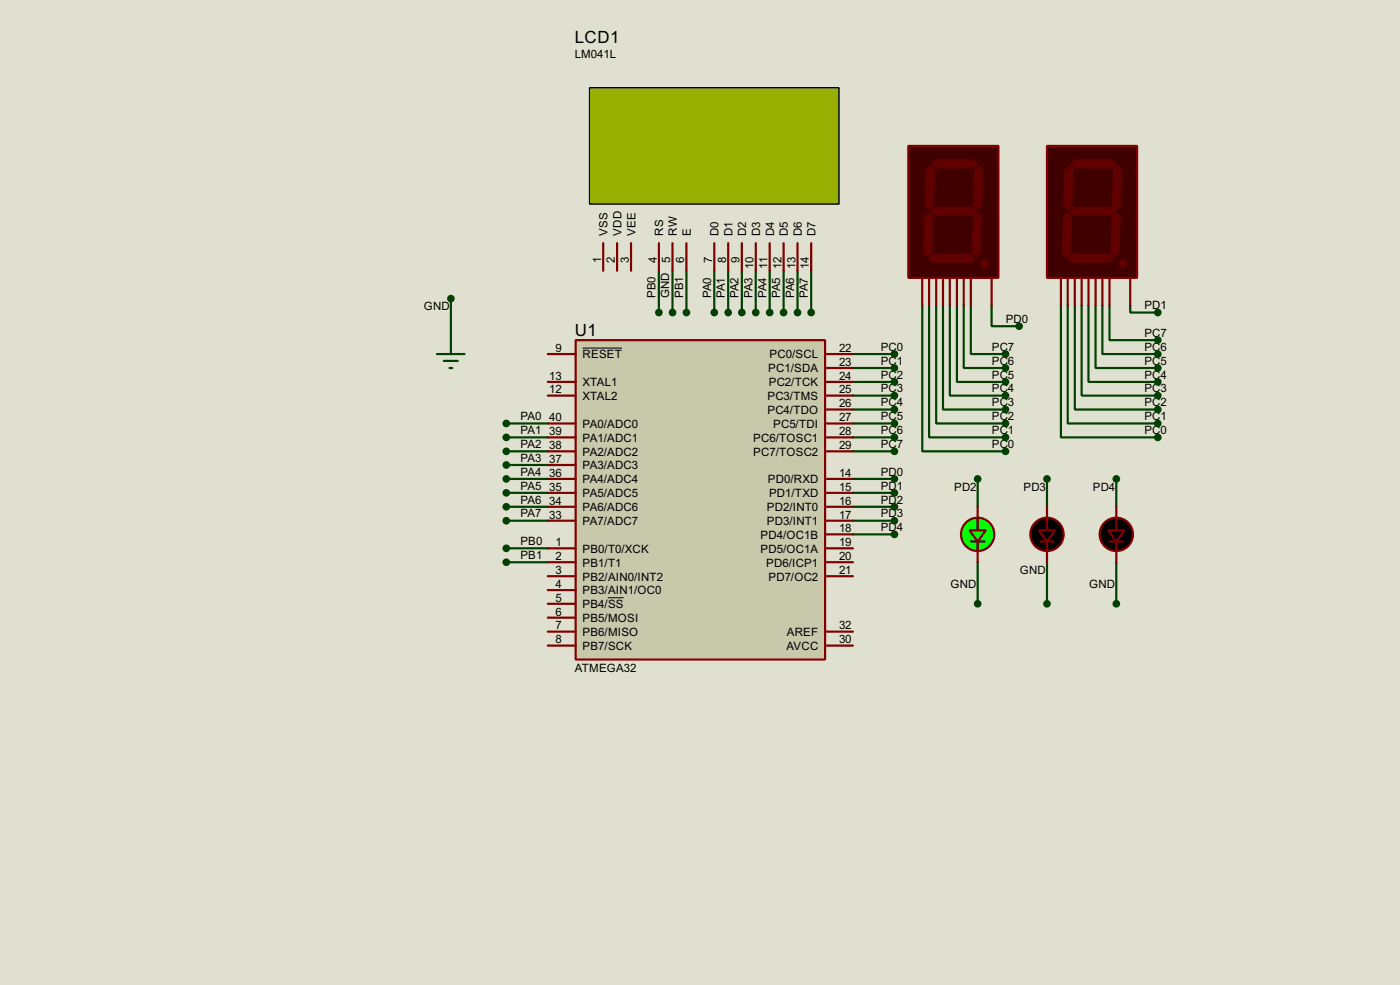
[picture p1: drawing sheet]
<svg xmlns="http://www.w3.org/2000/svg" width="256mm" height="180mm" viewBox="0 0 256 180" stroke-linecap="round" stroke-linejoin="round" font-family="sans-serif">
<path d="M0 0h256.5v180.3h-256.5z" fill="#e0e0d0"/>
<g fill="none" stroke="#004000" stroke-width=".4">
<path d="M82.6 54.7v7.6M120.7 49.6v7.6M123.2 49.6v7.6M125.8 49.6v7.6M130.9 49.6v7.6M133.4 49.6v7.6M135.9 49.6v7.6M138.5 49.6v7.6M141 49.6v7.6M143.6 49.6v7.6M146.1 49.6v7.6M148.6 49.6v7.6"/>
<path d="M169 55.9v26.7h15.2M170.2 55.9v24.2h14M171.5 55.9v21.6h12.7M172.8 55.9v19.1h11.4M174 55.9v16.5h10.2M175.3 55.9v14h8.9M176.6 55.9v11.5h7.6M177.9 55.9v8.9h6.3M181.7 55.9v3.8h5M194.4 55.9v24.2h17.7M195.6 55.9v21.6h16.5M196.9 55.9v19.1h15.2"/>
<path d="M198.2 55.9v16.5h13.9M199.4 55.9v14h12.7M200.7 55.9v11.5h11.4M202 55.9v8.9h10.1M203.3 55.9v6.4h8.8M207.1 55.9v1.3h5M92.8 77.5h7.6M156.3 64.8h7.6M156.3 67.4h7.6M156.3 69.9h7.6M156.3 72.4h7.6M156.3 75h7.6"/>
<path d="M156.3 77.5h7.6M92.8 80.1h7.6M92.8 82.6h7.6M92.8 87.7h7.6M92.8 90.2h7.6M92.8 85.1h7.6M92.8 92.8h7.6M92.8 95.3h7.6M156.3 80.1h7.6M156.3 82.6h7.6M156.3 87.7h7.6M156.3 90.2h7.6"/>
<path d="M156.3 92.8h7.6M156.3 95.3h7.6M156.3 97.8h7.6M179.1 87.7v5.1M191.8 87.7v5.1M204.5 87.7v5.1M92.8 100.4h7.6M92.8 102.9h7.6M179.1 102.9v7.6M191.8 102.9v7.6M204.5 102.9v7.6"/>
</g>
<path d="M105.5 62.3h45.7v58.4h-45.7z" fill="#c8c8aa" stroke="#800000" stroke-width=".4"/>
<g fill="none" stroke="#800000" stroke-width=".4">
<path d="M100.4 64.8h5.1M100.4 72.4h5.1M100.4 69.9h5.1M100.4 77.5h5.1M151.2 64.8h5.1M151.2 72.4h5.1M151.2 69.9h5.1M151.2 67.4h5.1M151.2 75h5.1M151.2 77.5h5.1M100.4 87.7h5.1M100.4 90.2h5.1"/>
<path d="M100.4 92.8h5.1M100.4 95.3h5.1M100.4 80.1h5.1M100.4 82.6h5.1M100.4 85.1h5.1M151.2 87.7h5.1M151.2 90.2h5.1M151.2 92.8h5.1M151.2 95.3h5.1M151.2 97.8h5.1M151.2 80.1h5.1M151.2 82.6h5.1"/>
<path d="M100.4 100.4h5.1M100.4 102.9h5.1M100.4 105.5h5.1M100.4 108h5.1M100.4 110.5h5.1M100.4 113.1h5.1M100.4 115.6h5.1M100.4 118.2h5.1M151.2 100.4h5.1M151.2 102.9h5.1M151.2 105.5h5.1M151.2 115.6h5.1"/>
<path d="M151.2 118.2h5.1"/>
</g>
<path d="M106.7 63.7h7.3M111.4 109.4h2.9" fill="none" stroke="#000" stroke-width=".18"/>
<path d="M191.8 26.7h16.5v24.2h-16.5z" fill="#400000" stroke="#800000" stroke-width=".4"/>
<g fill="#600000" stroke="#600000" stroke-width=".18">
<path d="M196.1 30l.8-.7h6.9l.7 .7-.7 .8h-6.9z" fill-rule="evenodd"/>
<path d="M204.8 30.3l.7 .7-.2 6.6-.8 .8-.7-.8 .2-6.6z" fill-rule="evenodd"/>
<path d="M195.9 38.7l.8-.8h6.8l.8 .8-.8 .7h-6.8z" fill-rule="evenodd"/>
<path d="M195.1 31l.8-.7 .8 .7-.3 6.6-.8 .8-.7-.8z" fill-rule="evenodd"/>
<path d="M203.8 39.7l.7-.8 .8 .8-.3 6.6-.7 .7-.8-.7z" fill-rule="evenodd"/>
<path d="M196.4 46.5h6.9l.7 .8-.7 .8h-6.9l-.8-.8z" fill-rule="evenodd"/>
<path d="M194.9 39.7l.7-.8 .8 .8-.3 6.6-.7 .7-.8-.7z" fill-rule="evenodd"/>
<circle cx="205.7" cy="48.3" r=".75"/>
</g>
<path d="M194.4 50.9v5M195.6 50.9v5M196.9 50.9v5M198.2 50.9v5M199.4 50.9v5M200.7 50.9v5M202 50.9v5M203.3 50.9v5M207.1 50.9v5" fill="none" stroke="#800000" stroke-width=".4"/>
<path d="M166.4 26.7h16.5v24.2h-16.5z" fill="#400000" stroke="#800000" stroke-width=".4"/>
<g fill="#600000" stroke="#600000" stroke-width=".18">
<path d="M170.7 30l.8-.7h6.9l.7 .7-.7 .8h-6.9z" fill-rule="evenodd"/>
<path d="M178.6 31l.8-.7 .7 .7-.2 6.6-.8 .8-.7-.8z" fill-rule="evenodd"/>
<path d="M170.5 38.7l.8-.8h6.8l.8 .8-.8 .7h-6.8z" fill-rule="evenodd"/>
<path d="M169.7 31l.8-.7 .8 .7-.3 6.6-.8 .8-.7-.8z" fill-rule="evenodd"/>
<path d="M178.4 39.7l.7-.8 .8 .8-.3 6.6-.7 .7-.8-.7z" fill-rule="evenodd"/>
<path d="M170.2 47.3l.8-.8h6.9l.7 .8-.7 .8h-6.9z" fill-rule="evenodd"/>
<path d="M169.5 39.7l.7-.8 .8 .8-.3 6.6-.7 .7-.8-.7z" fill-rule="evenodd"/>
<circle cx="180.3" cy="48.3" r=".75"/>
</g>
<path d="M169 50.9v5M170.2 50.9v5M171.5 50.9v5M172.8 50.9v5M174 50.9v5M175.3 50.9v5M176.6 50.9v5M177.9 50.9v5M181.7 50.9v5" fill="none" stroke="#800000" stroke-width=".4"/>
<g fill="#004000" stroke="#004000" stroke-width=".4">
<circle cx="163.8" cy="64.8" r=".5"/>
<circle cx="163.8" cy="67.4" r=".5"/>
<circle cx="163.8" cy="69.9" r=".5"/>
<circle cx="163.8" cy="72.4" r=".5"/>
<circle cx="163.8" cy="75" r=".5"/>
<circle cx="163.8" cy="77.5" r=".5"/>
<circle cx="163.8" cy="80.1" r=".5"/>
<circle cx="163.8" cy="82.6" r=".5"/>
<circle cx="163.8" cy="87.7" r=".5"/>
<circle cx="163.8" cy="90.2" r=".5"/>
<circle cx="184.2" cy="67.4" r=".5"/>
<circle cx="184.2" cy="64.8" r=".5"/>
<circle cx="184.2" cy="69.9" r=".5"/>
<circle cx="184.2" cy="72.4" r=".5"/>
<circle cx="184.2" cy="75" r=".5"/>
<circle cx="184.2" cy="77.5" r=".5"/>
<circle cx="184.2" cy="80.1" r=".5"/>
<circle cx="184.2" cy="82.6" r=".5"/>
<circle cx="212.1" cy="64.8" r=".5"/>
<circle cx="212.1" cy="62.3" r=".5"/>
<circle cx="212.1" cy="67.4" r=".5"/>
<circle cx="212.1" cy="69.9" r=".5"/>
<circle cx="212.1" cy="72.4" r=".5"/>
<circle cx="212.1" cy="75" r=".5"/>
<circle cx="212.1" cy="77.5" r=".5"/>
<circle cx="212.1" cy="80.1" r=".5"/>
<circle cx="92.7" cy="77.5" r=".5"/>
<circle cx="92.7" cy="80.1" r=".5"/>
<circle cx="92.7" cy="82.6" r=".5"/>
<circle cx="92.7" cy="85.1" r=".5"/>
<circle cx="92.7" cy="87.7" r=".5"/>
<circle cx="92.7" cy="90.2" r=".5"/>
<circle cx="92.7" cy="92.8" r=".5"/>
<circle cx="92.7" cy="95.3" r=".5"/>
<circle cx="92.7" cy="100.4" r=".5"/>
<circle cx="92.7" cy="102.9" r=".5"/>
</g>
<path d="M108 16.1h45.7v21.3h-45.7z" fill="#96af00" stroke="#000" stroke-width=".25"/>
<g fill="none" stroke="#800000" stroke-width=".4">
<path d="M110.5 44.5v5.1M113.1 44.5v5.1M115.6 44.5v5.1M120.7 44.5v5.1M123.2 44.5v5.1M125.8 44.5v5.1M130.9 44.5v5.1M133.4 44.5v5.1M135.9 44.5v5.1M138.5 44.5v5.1M141 44.5v5.1M143.6 44.5v5.1"/>
<path d="M146.1 44.5v5.1M148.6 44.5v5.1M190.6 99.1h2.5M191.8 92.8v4.3M191.8 99.1v3.8M203.3 99.1h2.5M204.5 92.8v4.3M204.5 99.1v3.8"/>
</g>
<g fill="#004000" stroke="#004000" stroke-width=".4">
<circle cx="148.6" cy="57.2" r=".5"/>
<circle cx="146.1" cy="57.2" r=".5"/>
<circle cx="143.5" cy="57.2" r=".5"/>
<circle cx="141" cy="57.2" r=".5"/>
<circle cx="138.4" cy="57.2" r=".5"/>
<circle cx="135.9" cy="57.2" r=".5"/>
<circle cx="133.4" cy="57.2" r=".5"/>
<circle cx="130.8" cy="57.2" r=".5"/>
<circle cx="125.7" cy="57.2" r=".5"/>
<circle cx="123.2" cy="57.2" r=".5"/>
<circle cx="120.7" cy="57.2" r=".5"/>
<circle cx="82.6" cy="54.7" r=".5"/>
</g>
<path d="M80.1 64.8h5M81.3 66.1h2.6M82.4 67.4h.5M82.6 62.3v2.5" fill="none" stroke="#004000" stroke-width=".4"/>
<g fill="#000" stroke="#800000" stroke-width=".4">
<path d="M190.3 97.1h3l-1.5 2zM203 97.1h3l-1.5 2z"/>
<circle cx="191.8" cy="97.8" r="3.1"/>
<circle cx="204.5" cy="97.8" r="3.1"/>
</g>
<path d="M190.8 97.8h2M191.3 97.3h1v1.1h-1zM191.8 96.8v2.1" fill="none" stroke="#000040" stroke-width=".2"/>
<circle cx="179.1" cy="97.8" r="3.1" fill="#0f0" stroke="#800000" stroke-width=".4"/>
<path d="M177.9 99.1h2.5M179.1 94.8v2.3M179.1 99.1v1.8" fill="none" stroke="#800000" stroke-width=".4"/>
<path d="M177.6 97.1h3l-1.5 2z" fill="#2bff2b" stroke="#800000" stroke-width=".4"/>
<path d="M179.1 92.8v2.5M179.1 100.4v2.5" fill="none" stroke="#800000" stroke-width=".4"/>
<g fill="#004000" stroke="#004000" stroke-width=".4">
<circle cx="163.8" cy="92.8" r=".5"/>
<circle cx="163.8" cy="95.3" r=".5"/>
<circle cx="163.8" cy="97.8" r=".5"/>
<circle cx="179.1" cy="87.7" r=".5"/>
<circle cx="191.8" cy="87.7" r=".5"/>
<circle cx="204.5" cy="87.7" r=".5"/>
<circle cx="179.1" cy="110.5" r=".5"/>
<circle cx="191.8" cy="110.5" r=".5"/>
<circle cx="204.5" cy="110.5" r=".5"/>
<circle cx="186.7" cy="59.7" r=".5"/>
<circle cx="212.1" cy="57.2" r=".5"/>
</g>
<g font-size="3.5">
<text x="105.3" y="7.8">LCD1</text>
<text x="105.3" y="61.4">U1</text>
</g>
<g font-size="2.4">
<text x="105.3" y="10.7">LM041L</text>
<text x="111.3" y="43.2" transform="rotate(-90 111.3 43.2)">VSS</text>
<text x="113.9" y="43.2" transform="rotate(-90 113.9 43.2)">VDD</text>
<text x="116.4" y="43.2" transform="rotate(-90 116.4 43.2)">VEE</text>
<text x="121.5" y="43.2" transform="rotate(-90 121.5 43.2)">RS</text>
<text x="124" y="43.2" transform="rotate(-90 124 43.2)">RW</text>
<text x="126.6" y="43.2" transform="rotate(-90 126.6 43.2)">E</text>
<text x="131.7" y="43.2" transform="rotate(-90 131.7 43.2)">D0</text>
<text x="134.2" y="43.2" transform="rotate(-90 134.2 43.2)">D1</text>
<text x="136.7" y="43.2" transform="rotate(-90 136.7 43.2)">D2</text>
<text x="139.3" y="43.2" transform="rotate(-90 139.3 43.2)">D3</text>
<text x="141.8" y="43.2" transform="rotate(-90 141.8 43.2)">D4</text>
<text x="144.4" y="43.2" transform="rotate(-90 144.4 43.2)">D5</text>
<text x="146.9" y="43.2" transform="rotate(-90 146.9 43.2)">D6</text>
<text x="149.4" y="43.2" transform="rotate(-90 149.4 43.2)">D7</text>
<text x="110.1" y="48.2" transform="rotate(-90 110.1 48.2)">1</text>
<text x="112.7" y="48.2" transform="rotate(-90 112.7 48.2)">2</text>
<text x="115.2" y="48.2" transform="rotate(-90 115.2 48.2)">3</text>
<text x="120.3" y="48.2" transform="rotate(-90 120.3 48.2)">4</text>
<text x="122.8" y="48.2" transform="rotate(-90 122.8 48.2)">5</text>
<text x="125.4" y="48.2" transform="rotate(-90 125.4 48.2)">6</text>
<text x="130.5" y="48.2" transform="rotate(-90 130.5 48.2)">7</text>
<text x="133" y="48.2" transform="rotate(-90 133 48.2)">8</text>
<text x="135.5" y="48.2" transform="rotate(-90 135.5 48.2)">9</text>
<text x="138.1" y="49.3" transform="rotate(-90 138.1 49.3)">10</text>
<text x="140.6" y="49.1" transform="rotate(-90 140.6 49.1)">11</text>
<text x="143.2" y="49.3" transform="rotate(-90 143.2 49.3)">12</text>
<text x="145.7" y="49.3" transform="rotate(-90 145.7 49.3)">13</text>
<text x="148.2" y="49.3" transform="rotate(-90 148.2 49.3)">14</text>
<text x="77.6" y="56.8">GND</text>
<text x="120.1" y="54.6" transform="rotate(-90 120.1 54.6)">PB0</text>
<text x="122.6" y="54.6" transform="rotate(-90 122.6 54.6)">GND</text>
<text x="125.2" y="54.6" transform="rotate(-90 125.2 54.6)">PB1</text>
<text x="130.3" y="54.6" transform="rotate(-90 130.3 54.6)">PA0</text>
<text x="132.8" y="54.6" transform="rotate(-90 132.8 54.6)">PA1</text>
<text x="135.3" y="54.6" transform="rotate(-90 135.3 54.6)">PA2</text>
<text x="137.9" y="54.6" transform="rotate(-90 137.9 54.6)">PA3</text>
<text x="140.4" y="54.6" transform="rotate(-90 140.4 54.6)">PA4</text>
<text x="143" y="54.6" transform="rotate(-90 143 54.6)">PA5</text>
<text x="145.5" y="54.6" transform="rotate(-90 145.5 54.6)">PA6</text>
<text x="148" y="54.6" transform="rotate(-90 148 54.6)">PA7</text>
<text x="184.2" y="59.1">PD0</text>
<text x="209.6" y="56.6">PD1</text>
<text x="101.8" y="64.4">9</text>
<text x="106.7" y="65.6">RESET</text>
<text x="141" y="65.6">PC0/SCL</text>
<text x="153.7" y="64.4">22</text>
<text x="161.3" y="64.2">PC0</text>
<text x="181.7" y="64.2">PC7</text>
<text x="209.6" y="64.2">PC6</text>
<text x="209.6" y="61.7">PC7</text>
<text x="100.6" y="72">12</text>
<text x="100.6" y="69.5">13</text>
<text x="106.7" y="70.7">XTAL1</text>
<text x="140.7" y="68.1">PC1/SDA</text>
<text x="140.8" y="70.7">PC2/TCK</text>
<text x="153.7" y="67">23</text>
<text x="153.7" y="69.5">24</text>
<text x="153.7" y="72">25</text>
<text x="161.3" y="66.7">PC1</text>
<text x="161.3" y="69.3">PC2</text>
<text x="161.3" y="71.8">PC3</text>
<text x="181.7" y="66.7">PC6</text>
<text x="181.7" y="69.3">PC5</text>
<text x="181.7" y="71.8">PC4</text>
<text x="209.6" y="66.7">PC5</text>
<text x="209.6" y="69.3">PC4</text>
<text x="209.6" y="71.8">PC3</text>
<text x="95.3" y="76.9">PA0</text>
<text x="100.6" y="77.1">40</text>
<text x="106.7" y="73.2">XTAL2</text>
<text x="140.6" y="73.2">PC3/TMS</text>
<text x="140.6" y="75.8">PC4/TDO</text>
<text x="153.7" y="74.6">26</text>
<text x="153.7" y="77.1">27</text>
<text x="161.3" y="74.4">PC4</text>
<text x="161.3" y="76.9">PC5</text>
<text x="181.7" y="74.4">PC3</text>
<text x="181.7" y="76.9">PC2</text>
<text x="209.6" y="74.4">PC2</text>
<text x="209.6" y="76.9">PC1</text>
<text x="95.3" y="79.5">PA1</text>
<text x="95.3" y="82">PA2</text>
<text x="100.6" y="82.2">38</text>
<text x="100.6" y="79.7">39</text>
<text x="106.7" y="83.4">PA2/ADC2</text>
<text x="106.7" y="80.8">PA1/ADC1</text>
<text x="106.7" y="78.3">PA0/ADC0</text>
<text x="138" y="80.8">PC6/TOSC1</text>
<text x="138" y="83.4">PC7/TOSC2</text>
<text x="141.6" y="78.3">PC5/TDI</text>
<text x="153.7" y="79.7">28</text>
<text x="153.7" y="82.2">29</text>
<text x="161.3" y="79.5">PC6</text>
<text x="161.3" y="82">PC7</text>
<text x="181.7" y="79.5">PC1</text>
<text x="181.7" y="82">PC0</text>
<text x="209.6" y="79.5">PC0</text>
<text x="95.3" y="84.5">PA3</text>
<text x="95.3" y="87.1">PA4</text>
<text x="95.3" y="89.6">PA5</text>
<text x="100.6" y="89.8">35</text>
<text x="100.6" y="87.3">36</text>
<text x="100.6" y="84.7">37</text>
<text x="106.7" y="88.5">PA4/ADC4</text>
<text x="106.7" y="85.9">PA3/ADC3</text>
<text x="140.7" y="88.5">PD0/RXD</text>
<text x="153.7" y="87.3">14</text>
<text x="153.7" y="89.8">15</text>
<text x="161.3" y="87.1">PD0</text>
<text x="161.3" y="89.6">PD1</text>
<text x="174.8" y="89.8">PD2</text>
<text x="187.5" y="89.8">PD3</text>
<text x="200.2" y="89.8">PD4</text>
<text x="95.3" y="92.2">PA6</text>
<text x="95.3" y="94.7">PA7</text>
<text x="100.6" y="94.9">33</text>
<text x="100.6" y="92.4">34</text>
<text x="106.7" y="93.6">PA6/ADC6</text>
<text x="106.7" y="91">PA5/ADC5</text>
<text x="140.5" y="93.6">PD2/INT0</text>
<text x="140.9" y="91">PD1/TXD</text>
<text x="153.7" y="92.4">16</text>
<text x="153.7" y="94.9">17</text>
<text x="161.3" y="92.2">PD2</text>
<text x="161.3" y="94.7">PD3</text>
<text x="95.3" y="99.8">PB0</text>
<text x="101.8" y="100">1</text>
<text x="106.7" y="101.2">PB0/T0/XCK</text>
<text x="106.7" y="96.1">PA7/ADC7</text>
<text x="139.3" y="98.6">PD4/OC1B</text>
<text x="139.3" y="101.2">PD5/OC1A</text>
<text x="140.5" y="96.1">PD3/INT1</text>
<text x="153.7" y="97.4">18</text>
<text x="153.7" y="100">19</text>
<text x="161.3" y="97.2">PD4</text>
<text x="95.3" y="102.3">PB1</text>
<text x="101.8" y="102.5">2</text>
<text x="101.8" y="105.1">3</text>
<text x="101.8" y="107.6">4</text>
<text x="106.7" y="103.7">PB1/T1</text>
<text x="106.7" y="106.3">PB2/AIN0/INT2</text>
<text x="140.4" y="103.7">PD6/ICP1</text>
<text x="140.8" y="106.3">PD7/OC2</text>
<text x="153.7" y="102.5">20</text>
<text x="153.7" y="105.1">21</text>
<text x="174.1" y="107.6">GND</text>
<text x="186.8" y="105.1">GND</text>
<text x="199.5" y="107.6">GND</text>
<text x="101.8" y="110.1">5</text>
<text x="101.8" y="112.7">6</text>
<text x="106.7" y="108.8">PB3/AIN1/OC0</text>
<text x="106.7" y="111.3">PB4/SS</text>
<text x="106.7" y="113.9">PB5/MOSI</text>
<text x="101.8" y="115.2">7</text>
<text x="101.8" y="117.8">8</text>
<text x="106.7" y="116.4">PB6/MISO</text>
<text x="106.7" y="119">PB7/SCK</text>
<text x="144.1" y="119">AVCC</text>
<text x="144.1" y="116.4">AREF</text>
<text x="153.7" y="115.2">32</text>
<text x="153.7" y="117.8">30</text>
<text x="105.3" y="122.9">ATMEGA32</text>
</g>
</svg>
